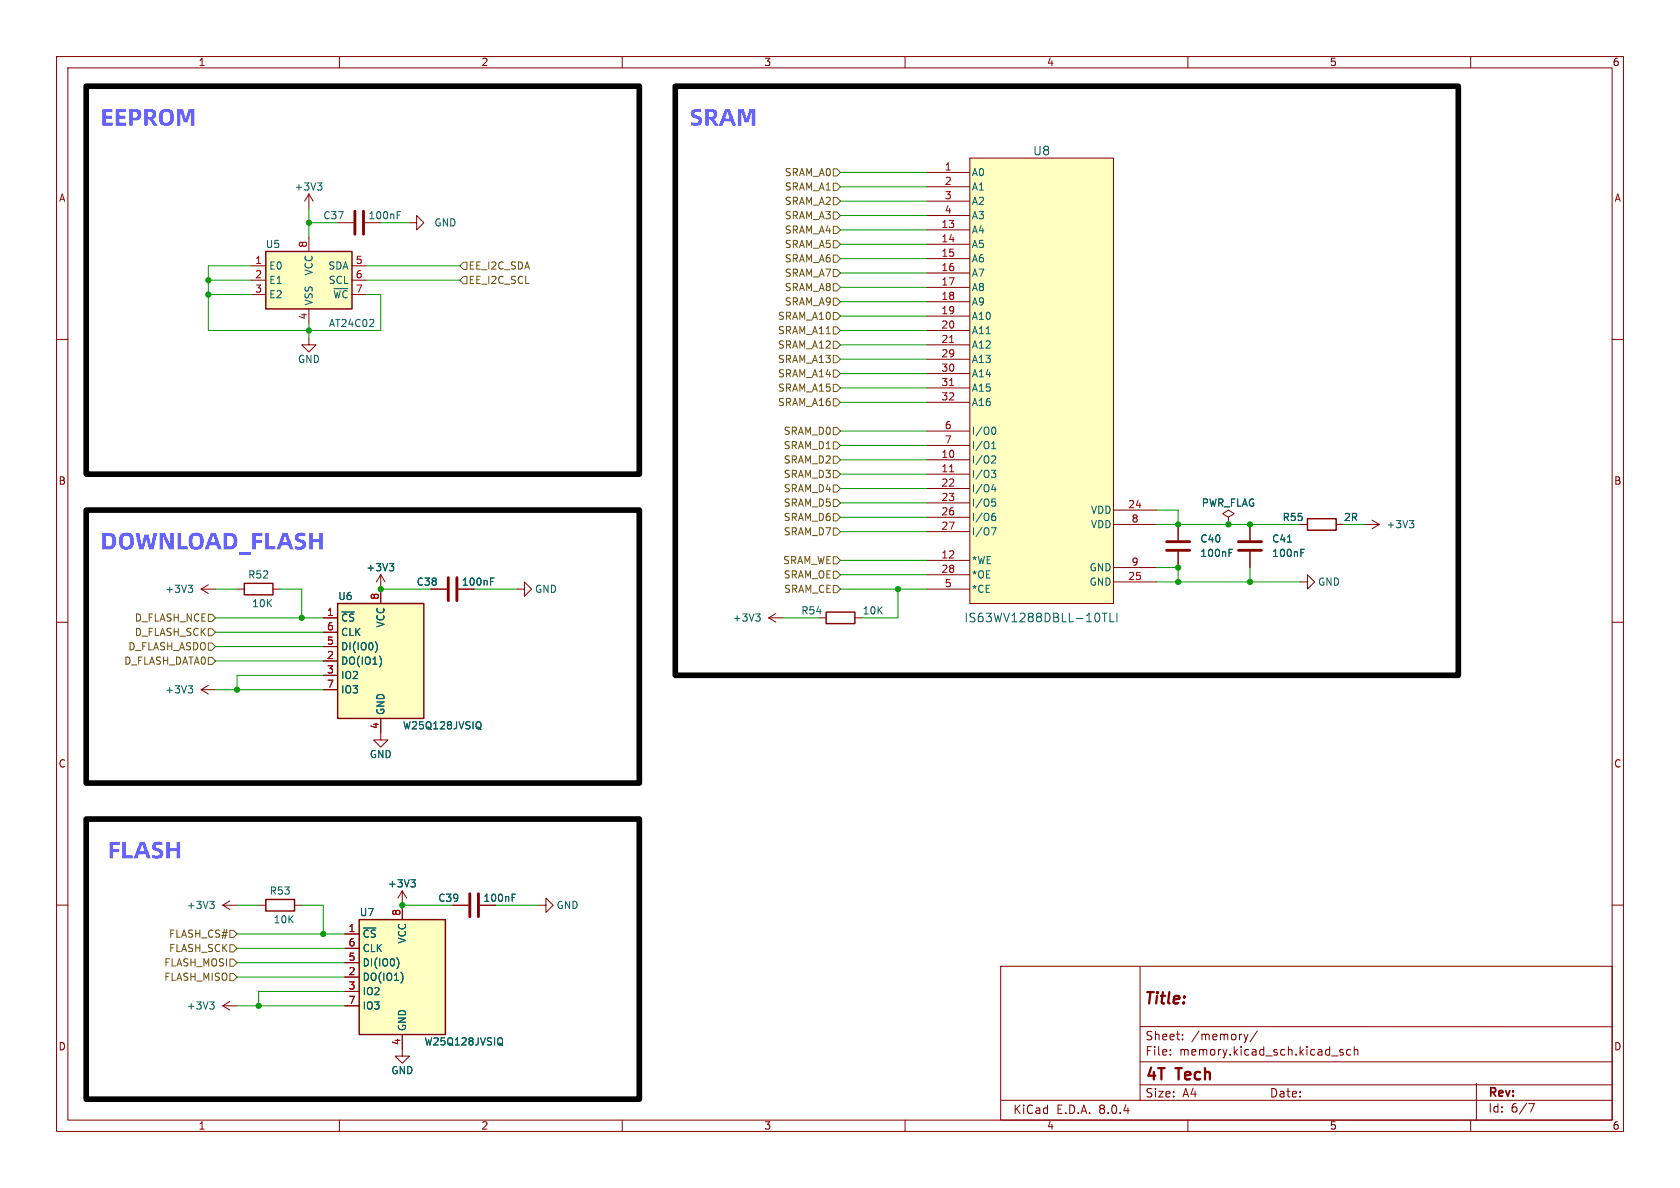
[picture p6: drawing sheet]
<svg xmlns="http://www.w3.org/2000/svg" width="297mm" height="210mm" viewBox="0 0 297 210" stroke-linecap="round" stroke-linejoin="round" font-family="sans-serif">
<g fill="none" stroke="#840000" stroke-width=".18">
<path d="M10 10h277v190h-277zM12 12h273v186h-273zM60 10v2M110 10v2M160 10v2M210 10v2M260 10v2M10 60h2M285 60h2M208.3 92.7v2.8M208.3 97.5v2.8M217.2 91.4l1-.6-1-.6-1 .6 1 .6v1.3"/>
<path d="M217.2 92.7h.1M221 92.7v2.8M221 97.5v2.8M229.9 92.7h1.2M236.2 92.7h1.3M241.3 92.7h2.5M242.6 91.9l1.2 .8M243.8 92.7l-1.2 .8M10 110h2M41.9 104.1h1.3M48.3 104.1h1.2M144.8 109.2h1.2"/>
<path d="M151.1 109.2h1.3M229.9 102.9h1.2v-1.3l1.3 1.3-1.3 1.2v-1.2M285 110h2M10 160h2M285 160h2M95.2 160h1.3v-1.2l1.3 1.2-1.3 1.3v-1.3M176.9 170.8h108.1v27.2h-108.1zM201.5 170.9v23.7M60 198v2M110 198v2M160 198v2M177 194.5h108"/>
<path d="M201.5 181.5h83.5M201.5 191.8h83.5M201.5 187.7h83.5M206.9 186.4v.1M206.9 185.6v.1M209.1 183.7v.1M209.1 182.9v.1M210 198v2M219.9 182.8l.4 1M220.3 183.8l-.2 .4M220.6 182.8l-.3 1M222.3 182.2l-1.3 2"/>
<path d="M235.4 186.7h1.2M237.4 185.6l-.3-.1-.3 .2 .1 .2 .5 .2v.3h-.6M238.8 185.6l-.5-.1-.2 .3v.4l.1 .2h.6M239.4 185.7l.2-.2 .4 .1 .1 .9M239.4 185v1.5M260 198v2M261 191.5v6.5M270.2 195.1h1l-.6 1.5"/>
</g>
<path d="M231.1 91.7h5.1v2h-5.1zM43.2 103.1h5.1v2.1h-5.1zM146 108.2h5.1v2h-5.1z" fill="none" stroke="#840000" stroke-width=".25"/>
<path d="M206.2 95.8h4.1M206.2 97.3h4.1M218.9 95.8h4.1M218.9 97.3h4.1" fill="none" stroke="#840000" stroke-width=".51"/>
<path d="M217.3 97.7h.4M217.3 97.1h.6M227.6 95.8h.7M230 97.7h.4M230 97.1h.6M249.2 92h.7l-.4 .5M249.7 92.5l.2 .2v.3l-.2 .3" fill="none" stroke="#006464" stroke-width=".18"/>
<path d="M47 44.5h15.2v10.1h-15.2z" fill="#ffffc2"/>
<path d="M47 44.5h15.2v10.1h-15.2zM47 159h5.1v2h-5.1z" fill="none" stroke="#840000" stroke-width=".25"/>
<g fill="none" stroke="#840000" stroke-width=".18">
<path d="M59.7 39.4h2.8M64.5 39.4h2.8M72.4 39.4h1.3v-1.3l1.2 1.3-1.2 1.2v-1.2M44.4 47h2.6M44.4 49.5h2.6M44.4 52.1h2.6M54.6 41.9v2.6M54.6 54.6v2.6M62.2 47h2.6M62.2 49.5h2.6M62.2 52.1h2.6M67.3 129.5v1.3h1.3l-1.3 1.3-1.3-1.3h1.3"/>
<path d="M45.7 160h1.3M52.1 160h1.2"/>
</g>
<path d="M70.2 38h.4M70.2 37.4h.6M65.3 57.7h.8M66 56.6v.4" fill="none" stroke="#006464" stroke-width=".18"/>
<path d="M62.7 37.3v4.1M64.3 37.3v4.1" fill="none" stroke="#840000" stroke-width=".51"/>
<path d="M59.7 106.7h15.2v20.3h-15.2z" fill="#ffffc2"/>
<path d="M59.7 106.7h15.2v20.3h-15.2z" fill="none" stroke="#840000" stroke-width=".25"/>
<g fill="none" stroke="#840000" stroke-width=".18">
<path d="M54.6 34.3l-.8 1.3M54.6 34.3v2.5M54.6 34.3l.8 1.3M54.6 59.7v1.3h1.3l-1.3 1.2-1.3-1.2h1.3M35.6 104.1h2.5M35.6 104.1l1.2 .8M36.8 103.4l-1.2 .7M57.1 109.2h2.6M57.1 116.8h2.6M57.1 119.4h2.6M57.1 114.3h2.6M57.1 111.8h2.6"/>
<path d="M67.3 101.6v5.1M67.3 101.6l-.8 1.3M67.3 101.6l.8 1.3M76.2 104.1h2.8M81 104.1h2.8M91.4 104.1h1.3v-1.2l1.3 1.2-1.3 1.3v-1.3M135.9 109.2h2.5M135.9 109.2l1.3 .8M137.2 108.5l-1.3 .7M35.6 121.9h2.5M35.6 121.9l1.2 .8M36.8 121.2l-1.2 .7"/>
<path d="M57.1 121.9h2.6M67.3 127v2.5"/>
</g>
<g fill="none" stroke="#006464" stroke-width=".18">
<path d="M56.1 32.3h.8l-.4 .5M56.7 32.8l.2 .3v.3l-.2 .2M68.8 99.6h.8l-.4 .5M33.3 103.4h.7l-.4 .5M33.8 103.9l.2 .3v.3l-.2 .2M66.4 113.5a1.49 1.49 0 0 1 0 1.8M67.4 116.5v.9M69.4 100.1l.2 .3v.3l-.2 .2M86.7 102.8h.5M86.7 102.2h.6M133.6 108.5h.8l-.4 .5M134.1 109l.3 .3v.3l-.3 .2"/>
<path d="M33.3 121.2h.7l-.4 .5M33.8 121.7l.2 .3v.3l-.2 .2M84.7 128.6l.4 .4M84.7 127.6h.1a.81 .81 0 0 1-.1 1.2"/>
</g>
<path d="M79.2 102.1v4.1M80.8 102.1v4.1" fill="none" stroke="#840000" stroke-width=".51"/>
<path d="M171.4 27.9h25.4v78.8h-25.4z" fill="#ffffc2"/>
<g fill="none" stroke="#840000" stroke-width=".18">
<path d="M163.8 30.5h7.6M163.8 33h7.6M163.8 35.6h7.6M163.8 38.1h7.6M171.4 27.9h25.4v78.8h-25.4zM163.8 40.6h7.6M163.8 43.2h7.6M163.8 45.7h7.6M163.8 48.3h7.6M163.8 50.8h7.6M163.8 53.3h7.6M163.8 55.9h7.6"/>
<path d="M163.8 58.4h7.6M163.8 61h7.6M163.8 63.5h7.6M163.8 66h7.6M163.8 68.6h7.6M163.8 71.1h7.6M163.8 76.2h7.6M163.8 78.7h7.6M163.8 81.3h7.6M163.8 83.8h7.6M163.8 99.1h7.6M163.8 86.4h7.6"/>
<path d="M163.8 88.9h7.6M163.8 91.4h7.6M163.8 94h7.6M196.8 90.2h7.7M196.8 92.7h7.7M163.8 101.6h7.6M163.8 104.1h7.6M196.8 102.9h7.7M196.8 100.3h7.7"/>
</g>
<g fill="none" stroke="#006464" stroke-width=".18">
<path d="M175.3 79.3h.7M175.3 78.4l.4-.4v1.3M175.5 75.6l.1-.1a.68 .68 0 0 1 .5 .6 .68 .68 0 0 1-.5 .7l-.1-.1M175.3 83.1h.7l-.4 .5 .4 .1v.5l-.2 .2h-.4M175.3 93.3h.8l-.5 1.3M175.4 88.2h.6M175.5 80.6l.4 .1 .1 .3-.7 .9h.7M175.5 88.7h.3l.2 .2v.5l-.5 .1M175.6 91.2l.3 .1 .1 .2v.4l-.4 .1M175.6 85.6l-.3 .9h.8M175.9 86.1v.8M175.9 90.7l-.3 .1"/>
<path d="M194.9 108.4h.8M195.3 108.4v1.5M196.2 108.4v1.5h.8M197.5 108.4v1.5"/>
</g>
<path d="M167.9 60.5h.7M167.9 68.2h.7M167.9 83.4h.7" fill="none" stroke="#a90000" stroke-width=".18"/>
<path d="M63.5 162.6h15.2v20.3h-15.2z" fill="#ffffc2"/>
<path d="M63.5 162.6h15.2v20.3h-15.2z" fill="none" stroke="#840000" stroke-width=".25"/>
<g fill="none" stroke="#840000" stroke-width=".18">
<path d="M208.3 92.7v2.8M208.3 97.5v2.8M217.2 92.7h.1M221 92.7v2.8M221 97.5v2.8M229.9 92.7h1.2M236.2 92.7h1.3M57.1 109.2h2.6M57.1 116.8h2.6M57.1 119.4h2.6M57.1 114.3h2.6M57.1 111.8h2.6"/>
<path d="M67.3 104.1v2.6M76.2 104.1h2.8M81 104.1h2.8M57.1 121.9h2.6M67.3 127v2.5M40.6 159.3l-1.2 .7M71.1 157.5v5.1M71.1 157.5l-.7 1.3M71.1 157.5l.8 1.3M39.4 177.8h2.5M39.4 160h2.5M39.4 177.8l1.2 .8"/>
<path d="M39.4 160l1.2 .8M40.6 177l-1.2 .8M61 165.1h2.5M61 172.7h2.5M61 175.3h2.5M61 170.2h2.5M61 167.6h2.5M61 177.8h2.5M80 160h2.8M84.8 160h2.8M71.1 182.9v3.8h1.3l-1.3 1.3-1.3-1.3h1.3"/>
</g>
<g fill="none" stroke="#006464" stroke-width=".18">
<path d="M68.8 99.6h.8l-.4 .5M217.3 97.7h.4M217.3 97.1h.6M227.6 95.8h.7M230 97.7h.4M230 97.1h.6M66.4 113.5a1.49 1.49 0 0 1 0 1.8M67.4 116.5v.9M69.4 100.1l.2 .3v.3l-.2 .2M86.7 102.8h.5M86.7 102.2h.6M84.7 128.6l.4 .4"/>
<path d="M84.7 127.6h.1a.81 .81 0 0 1-.1 1.2M37.1 159.3h.8l-.5 .5M37.6 159.8l.3 .3v.3l-.3 .2M72.6 155.5h.8l-.4 .5M73.2 156l.2 .2v.3l-.2 .3M90.5 158.7h.5M90.5 158.1h.6M37.1 177.1h.8l-.5 .5M37.6 177.6l.3 .2v.3l-.3 .3M70.2 169.4a1.49 1.49 0 0 1 0 1.8M71.2 172.4v.8M88.5 184.5l.4 .4"/>
<path d="M88.5 183.5h.1a.81 .81 0 0 1-.1 1.2"/>
</g>
<path d="M83.1 158v4.1M84.6 158v4.1" fill="none" stroke="#840000" stroke-width=".51"/>
<g fill="none" stroke="#725600" stroke-width=".18">
<path d="M147.3 29.8h.7l.6 .7-.6 .6h-.7zM147.3 37.5h.7l.6 .6-.6 .6h-.7zM147.3 32.4h.7l.6 .6-.6 .7h-.7zM147.3 34.9h.7l.6 .7-.6 .6h-.7zM81.3 49.5l.6-.6h.6v1.3h-.6zM81.9 46.4h.6v1.2h-.6l-.6-.6zM147.3 57.8h.7l.6 .6-.6 .7h-.7zM147.3 50.2h.7l.6 .6-.6 .6h-.7zM147.3 42.5h.7l.6 .7-.6 .6h-.7zM147.3 40h.7l.6 .6-.6 .7h-.7zM147.3 45.1h.7l.6 .6-.6 .7h-.7zM147.3 52.7h.7l.6 .6-.6 .7h-.7z"/>
<path d="M147.3 47.6h.7l.6 .7-.6 .6h-.7zM147.3 55.2h.7l.6 .7-.6 .6h-.7zM147.3 60.3h.7l.6 .7-.6 .6h-.7zM147.3 62.9h.7l.6 .6-.6 .6h-.7zM147.3 65.4h.7l.6 .6-.6 .7h-.7zM147.3 67.9h.7l.6 .7-.6 .6h-.7zM147.3 75.6h.7l.6 .6-.6 .6h-.7zM147.3 78.1h.7l.6 .6-.6 .7h-.7zM147.3 70.5h.7l.6 .6-.6 .7h-.7zM147.3 98.4h.7l.6 .7-.6 .6h-.7zM147.3 80.6h.7l.6 .7-.6 .6h-.7zM147.3 83.2h.7l.6 .6-.6 .7h-.7z"/>
<path d="M147.3 85.7h.7l.6 .7-.6 .6h-.7zM147.3 90.8h.7l.6 .6-.6 .7h-.7zM147.3 93.3h.7l.6 .7-.6 .6h-.7zM147.3 88.3h.7l.6 .6-.6 .6h-.7zM36.8 116.2h.7l.6 .6-.6 .7h-.7zM36.8 108.6h.7l.6 .6-.6 .7h-.7zM36.8 111.1h.7l.6 .7-.6 .6h-.7zM36.8 113.7h.7l.6 .6-.6 .6h-.7zM147.3 103.5h.7l.6 .6-.6 .7h-.7zM147.3 101h.7l.6 .6-.6 .6h-.7zM40.6 164.5h.7l.6 .6-.6 .6h-.7zM40.6 169.5h.7l.6 .7-.6 .6h-.7z"/>
<path d="M40.6 172.1h.7l.6 .6-.6 .7h-.7zM40.6 167h.7l.6 .6-.6 .7h-.7z"/>
</g>
<path d="M15.2 15.2h97.8v68.6h-97.8zM119.4 15.2h138.4v104.2h-138.4zM15.2 90.2h97.8v48.2h-97.8zM15.2 144.8h97.8v49.5h-97.8z" fill="none" stroke="#000" stroke-width="1"/>
<g fill="none" stroke="#009600" stroke-width=".18">
<path d="M54.6 39.4h5.1M54.6 36.8v5.1M67.3 39.4h5.1M148.6 30.5h15.2M148.6 38.1h15.2M148.6 33h15.2M148.6 35.6h15.2M36.8 52.1h7.6M36.8 49.5h7.6M44.4 47h-7.6v11.4h30.5v-6.3h-2.5M54.6 57.2v2.5M64.8 47h16.5"/>
<path d="M64.8 49.5h16.5M148.6 53.3h15.2M148.6 55.9h15.2M148.6 58.4h15.2M148.6 40.6h15.2M148.6 45.7h15.2M148.6 43.2h15.2M148.6 50.8h15.2M148.6 48.3h15.2M148.6 61h15.2M148.6 63.5h15.2M148.6 78.7h15.2"/>
<path d="M148.6 71.1h15.2M148.6 68.6h15.2M148.6 66h15.2M148.6 76.2h15.2M148.6 83.8h15.2M148.6 91.4h15.2M148.6 94h15.2M148.6 99.1h15.2M148.6 86.4h15.2M148.6 88.9h15.2M148.6 81.3h15.2M204.5 92.7h25.4"/>
<path d="M204.5 90.2h3.8v2.5M237.5 92.7h3.8M38.1 109.2h19M38.1 104.1h3.8M38.1 114.3h19M38.1 116.8h19M38.1 111.8h19M49.5 104.1h3.8v5.1M57.1 119.4h-15.2v2.5M67.3 104.1h8.9M83.8 104.1h7.6M138.4 109.2h6.4"/>
<path d="M148.6 101.6h15.2M148.6 104.1h15.2M158.7 104.1v5.1h-6.3M204.5 102.9h25.4M204.5 100.3h3.8v2.6M221 100.3v2.6M38.1 121.9h19M41.9 160h3.8M41.9 177.8h19.1M41.9 170.2h19.1M41.9 172.7h19.1M41.9 165.1h19.1"/>
<path d="M41.9 167.6h19.1M53.3 160h3.8v5.1M61 175.3h-15.3v2.5M71.1 160h8.9M87.6 160h7.6"/>
</g>
<g fill="#009600" stroke="#009600" stroke-width=".18">
<circle cx="221" cy="92.7" r=".46"/>
<circle cx="217.2" cy="92.7" r=".46"/>
<circle cx="158.7" cy="104.1" r=".46"/>
<circle cx="208.3" cy="92.7" r=".46"/>
<circle cx="208.3" cy="102.9" r=".46"/>
<circle cx="208.3" cy="100.3" r=".46"/>
<circle cx="221" cy="102.9" r=".46"/>
<circle cx="67.3" cy="104.1" r=".46"/>
<circle cx="53.3" cy="109.2" r=".46"/>
<circle cx="41.9" cy="121.9" r=".46"/>
<circle cx="54.6" cy="58.4" r=".46"/>
<circle cx="36.8" cy="52.1" r=".46"/>
<circle cx="36.8" cy="49.5" r=".46"/>
<circle cx="54.6" cy="39.4" r=".46"/>
<circle cx="71.1" cy="160" r=".46"/>
<circle cx="45.7" cy="177.8" r=".46"/>
<circle cx="57.1" cy="165.1" r=".46"/>
</g>
<g font-size="4.2" fill="#6562ff">
<text x="17.8" y="22.7">EEPROM</text>
<text x="121.9" y="22.7">SRAM</text>
<text x="17.8" y="97.6">DOWNLOAD_FLASH</text>
<text x="19" y="152.3">FLASH</text>
</g>
<g font-size="2.8" fill="#840000">
<text x="202.1" y="178.1">Title:</text>
<text x="202.4" y="191.5">4T</text>
<text x="208.1" y="191.5">Tech</text>
</g>
<g font-size="2.1" fill="#006464">
<text x="182.5" y="27.7">U8</text>
<text x="170.4" y="110.2">IS63WV1288DBLL-10TLI</text>
</g>
<g font-size="2.1" fill="#840000">
<text x="202.4" y="184.1">Sheet:</text>
<text x="210.6" y="184.1">/memory/</text>
<text x="202.4" y="186.8">File:</text>
<text x="208.5" y="186.8">memory.kicad_sch.kicad_sch</text>
<text x="179" y="197.1">KiCad</text>
<text x="186.7" y="197.1">E.D.A.</text>
<text x="194.3" y="197.1">8.0.4</text>
<text x="202.4" y="194.2">Size:</text>
<text x="209" y="194.2">A4</text>
<text x="224.4" y="194.2">Date:</text>
<text x="263" y="194.3">Rev:</text>
<text x="263" y="196.9">Id:</text>
<text x="267.1" y="196.9">6/7</text>
</g>
<g font-size="1.8" fill="#840000">
<text x="35" y="11.9">1</text>
<text x="85" y="11.9">2</text>
<text x="135" y="11.9">3</text>
<text x="185" y="11.9">4</text>
<text x="235" y="11.9">5</text>
<text x="285" y="11.9">6</text>
<text x="10.3" y="35.9">A</text>
<text x="285.3" y="35.9">A</text>
<text x="10.3" y="85.9">B</text>
<text x="285.3" y="85.9">B</text>
<text x="10.3" y="135.9">C</text>
<text x="285.3" y="135.9">C</text>
<text x="10.3" y="185.9">D</text>
<text x="285.3" y="185.9">D</text>
<text x="35" y="199.9">1</text>
<text x="85" y="199.9">2</text>
<text x="135" y="199.9">3</text>
<text x="185" y="199.9">4</text>
<text x="235" y="199.9">5</text>
<text x="285" y="199.9">6</text>
</g>
<g font-size="1.8" fill="#006464">
<text x="52" y="33.9">+3V3</text>
<text x="171.7" y="31.3">A0</text>
<text x="171.7" y="33.9">A1</text>
<text x="57.1" y="39">C37</text>
<text x="65" y="39">100nF</text>
<text x="76.7" y="40.2">GND</text>
<text x="171.7" y="41.5">A4</text>
<text x="171.7" y="36.4">A2</text>
<text x="171.7" y="39">A3</text>
<text x="46.9" y="44">U5</text>
<text x="47.5" y="47.9">E0</text>
<text x="58" y="47.9">SDA</text>
<text x="171.7" y="44">A5</text>
<text x="171.7" y="46.6">A6</text>
<text x="47.5" y="50.4">E1</text>
<text x="47.5" y="52.9">E2</text>
<text x="55.5" y="48.8" transform="rotate(-90 55.5 48.8)">VCC</text>
<text x="58" y="50.4">SCL</text>
<text x="58.8" y="52.9">~{WC}</text>
<text x="171.7" y="49.1">A7</text>
<text x="171.7" y="51.7">A8</text>
<text x="55.5" y="54.1" transform="rotate(-90 55.5 54.1)">VSS</text>
<text x="58" y="58">AT24C02</text>
<text x="171.7" y="54.2">A9</text>
<text x="171.7" y="56.7">A10</text>
<text x="171.7" y="59.3">A11</text>
<text x="52.6" y="64.4">GND</text>
<text x="171.7" y="61.8">A12</text>
<text x="171.7" y="64.4">A13</text>
<text x="171.7" y="66.9">A14</text>
<text x="171.7" y="69.4">A15</text>
<text x="171.7" y="72">A16</text>
<text x="171.7" y="77.1">I/O0</text>
<text x="171.7" y="82.1">I/O2</text>
<text x="171.7" y="79.6">I/O1</text>
<text x="171.7" y="84.7">I/O3</text>
<text x="171.7" y="87.2">I/O4</text>
<text x="171.7" y="89.8">I/O5</text>
<text x="212.4" y="89.8">PWR_FLAG</text>
<text x="171.7" y="92.3">I/O6</text>
<text x="171.7" y="94.8">I/O7</text>
<text x="192.8" y="91">VDD</text>
<text x="192.8" y="93.6">VDD</text>
<text x="226.7" y="92.3">R55</text>
<text x="237.5" y="92.3">2R</text>
<text x="245" y="93.6">+3V3</text>
<text x="64.7" y="101.2">+3V3</text>
<text x="171.7" y="99.9">*WE</text>
<text x="192.5" y="101.2">GND</text>
<text x="212.1" y="98.7">100nF</text>
<text x="212.1" y="96.1">C40</text>
<text x="224.8" y="98.7">100nF</text>
<text x="224.8" y="96.1">C41</text>
<text x="29.1" y="105">+3V3</text>
<text x="43.8" y="102.5">R52</text>
<text x="44.5" y="107.5">10K</text>
<text x="59.7" y="106.3">U6</text>
<text x="73.6" y="103.7">C38</text>
<text x="81.6" y="103.7">100nF</text>
<text x="94.5" y="105">GND</text>
<text x="171.7" y="102.5">*OE</text>
<text x="171.7" y="105">*CE</text>
<text x="192.5" y="103.7">GND</text>
<text x="232.9" y="103.7">GND</text>
<text x="60.2" y="110.1">~{CS}</text>
<text x="60.2" y="112.6">CLK</text>
<text x="68.2" y="111" transform="rotate(-90 68.2 111)">VCC</text>
<text x="129.4" y="110.1">+3V3</text>
<text x="141.6" y="108.8">R54</text>
<text x="152.4" y="108.8">10K</text>
<text x="60.2" y="117.7">DO(IO1)</text>
<text x="60.2" y="115.2">DI(IO0)</text>
<text x="29.1" y="122.8">+3V3</text>
<text x="60.2" y="120.2">IO2</text>
<text x="60.2" y="122.8">IO3</text>
<text x="68.2" y="126.5" transform="rotate(-90 68.2 126.5)">GND</text>
<text x="71.1" y="129.1">W25Q128JVSIQ</text>
<text x="65.3" y="134.2">GND</text>
<text x="32.9" y="160.9">+3V3</text>
<text x="47.6" y="158.3">R53</text>
<text x="68.5" y="157.1">+3V3</text>
<text x="77.4" y="159.6">C39</text>
<text x="85.4" y="159.6">100nF</text>
<text x="98.3" y="160.9">GND</text>
<text x="48.3" y="163.4">10K</text>
<text x="63.5" y="162.2">U7</text>
<text x="64" y="166">~{CS}</text>
<text x="72" y="166.9" transform="rotate(-90 72 166.9)">VCC</text>
<text x="64" y="173.6">DO(IO1)</text>
<text x="64" y="171">DI(IO0)</text>
<text x="64" y="168.5">CLK</text>
<text x="32.9" y="178.7">+3V3</text>
<text x="64" y="176.1">IO2</text>
<text x="64" y="178.7">IO3</text>
<text x="72" y="182.4" transform="rotate(-90 72 182.4)">GND</text>
<text x="74.9" y="185">W25Q128JVSIQ</text>
<text x="69.1" y="190.1">GND</text>
</g>
<g font-size="1.8" fill="#725600">
<text x="138.6" y="31.3">SRAM_A0</text>
<text x="138.6" y="33.9">SRAM_A1</text>
<text x="138.6" y="39">SRAM_A3</text>
<text x="138.6" y="36.4">SRAM_A2</text>
<text x="138.6" y="41.5">SRAM_A4</text>
<text x="82.7" y="47.9">EE_I2C_SDA</text>
<text x="138.6" y="44">SRAM_A5</text>
<text x="138.6" y="46.6">SRAM_A6</text>
<text x="82.7" y="50.4">EE_I2C_SCL</text>
<text x="138.6" y="51.7">SRAM_A8</text>
<text x="138.6" y="49.1">SRAM_A7</text>
<text x="137.4" y="59.3">SRAM_A11</text>
<text x="137.4" y="56.7">SRAM_A10</text>
<text x="138.6" y="54.2">SRAM_A9</text>
<text x="137.4" y="61.8">SRAM_A12</text>
<text x="137.4" y="64.4">SRAM_A13</text>
<text x="137.4" y="66.9">SRAM_A14</text>
<text x="137.4" y="69.4">SRAM_A15</text>
<text x="137.4" y="72">SRAM_A16</text>
<text x="138.5" y="77.1">SRAM_D0</text>
<text x="138.5" y="82.1">SRAM_D2</text>
<text x="138.5" y="79.6">SRAM_D1</text>
<text x="138.5" y="84.7">SRAM_D3</text>
<text x="138.5" y="87.2">SRAM_D4</text>
<text x="138.5" y="89.8">SRAM_D5</text>
<text x="138.5" y="92.3">SRAM_D6</text>
<text x="138.5" y="94.8">SRAM_D7</text>
<text x="138.3" y="99.9">SRAM_WE</text>
<text x="138.5" y="102.5">SRAM_OE</text>
<text x="138.5" y="105">SRAM_CE</text>
<text x="23.7" y="110.1">D_FLASH_NCE</text>
<text x="23.7" y="112.6">D_FLASH_SCK</text>
<text x="21.9" y="117.7">D_FLASH_DATA0</text>
<text x="22.6" y="115.2">D_FLASH_ASDO</text>
<text x="29.8" y="166">FLASH_CS#</text>
<text x="28.9" y="171">FLASH_MOSI</text>
<text x="28.9" y="173.6">FLASH_MISO</text>
<text x="29.8" y="168.5">FLASH_SCK</text>
</g>
<g font-size="1.8" fill="#a90000">
<text x="166.9" y="30.2">1</text>
<text x="166.9" y="32.8">2</text>
<text x="166.9" y="35.3">3</text>
<text x="166.3" y="40.4">13</text>
<text x="166.9" y="37.8">4</text>
<text x="45" y="46.7">1</text>
<text x="54.4" y="43.9" transform="rotate(-90 54.4 43.9)">8</text>
<text x="62.8" y="46.7">5</text>
<text x="166.3" y="42.9">14</text>
<text x="166.3" y="45.5">15</text>
<text x="45" y="49.3">2</text>
<text x="45" y="51.8">3</text>
<text x="62.8" y="49.3">6</text>
<text x="62.8" y="51.8">7</text>
<text x="166.3" y="48">16</text>
<text x="166.3" y="50.5">17</text>
<text x="166.3" y="53.1">18</text>
<text x="54.4" y="56.6" transform="rotate(-90 54.4 56.6)">4</text>
<text x="166.3" y="55.6">19</text>
<text x="166.3" y="58.2">20</text>
<text x="166.3" y="60.7">21</text>
<text x="166.3" y="63.2">29</text>
<text x="166.3" y="65.8">30</text>
<text x="166.3" y="68.3">31</text>
<text x="166.3" y="70.9">32</text>
<text x="166.9" y="75.9">6</text>
<text x="166.3" y="81">10</text>
<text x="166.3" y="83.6">11</text>
<text x="166.9" y="78.5">7</text>
<text x="166.3" y="86.1">22</text>
<text x="166.3" y="88.6">23</text>
<text x="199.3" y="89.9">24</text>
<text x="166.3" y="91.2">26</text>
<text x="166.3" y="93.7">27</text>
<text x="200" y="92.5">8</text>
<text x="166.3" y="98.8">12</text>
<text x="166.3" y="101.3">28</text>
<text x="200" y="100.1">9</text>
<text x="67.1" y="106.1" transform="rotate(-90 67.1 106.1)">8</text>
<text x="166.9" y="103.9">5</text>
<text x="199.3" y="102.6">25</text>
<text x="57.7" y="109">1</text>
<text x="57.7" y="111.5">6</text>
<text x="57.7" y="116.6">2</text>
<text x="57.7" y="119.1">3</text>
<text x="57.7" y="114">5</text>
<text x="57.7" y="121.7">7</text>
<text x="67.1" y="129" transform="rotate(-90 67.1 129)">4</text>
<text x="70.9" y="162" transform="rotate(-90 70.9 162)">8</text>
<text x="61.5" y="164.8">1</text>
<text x="61.5" y="167.4">6</text>
<text x="61.5" y="172.5">2</text>
<text x="61.5" y="169.9">5</text>
<text x="61.5" y="175">3</text>
<text x="61.5" y="177.5">7</text>
<text x="70.9" y="184.9" transform="rotate(-90 70.9 184.9)">4</text>
</g>
</svg>
